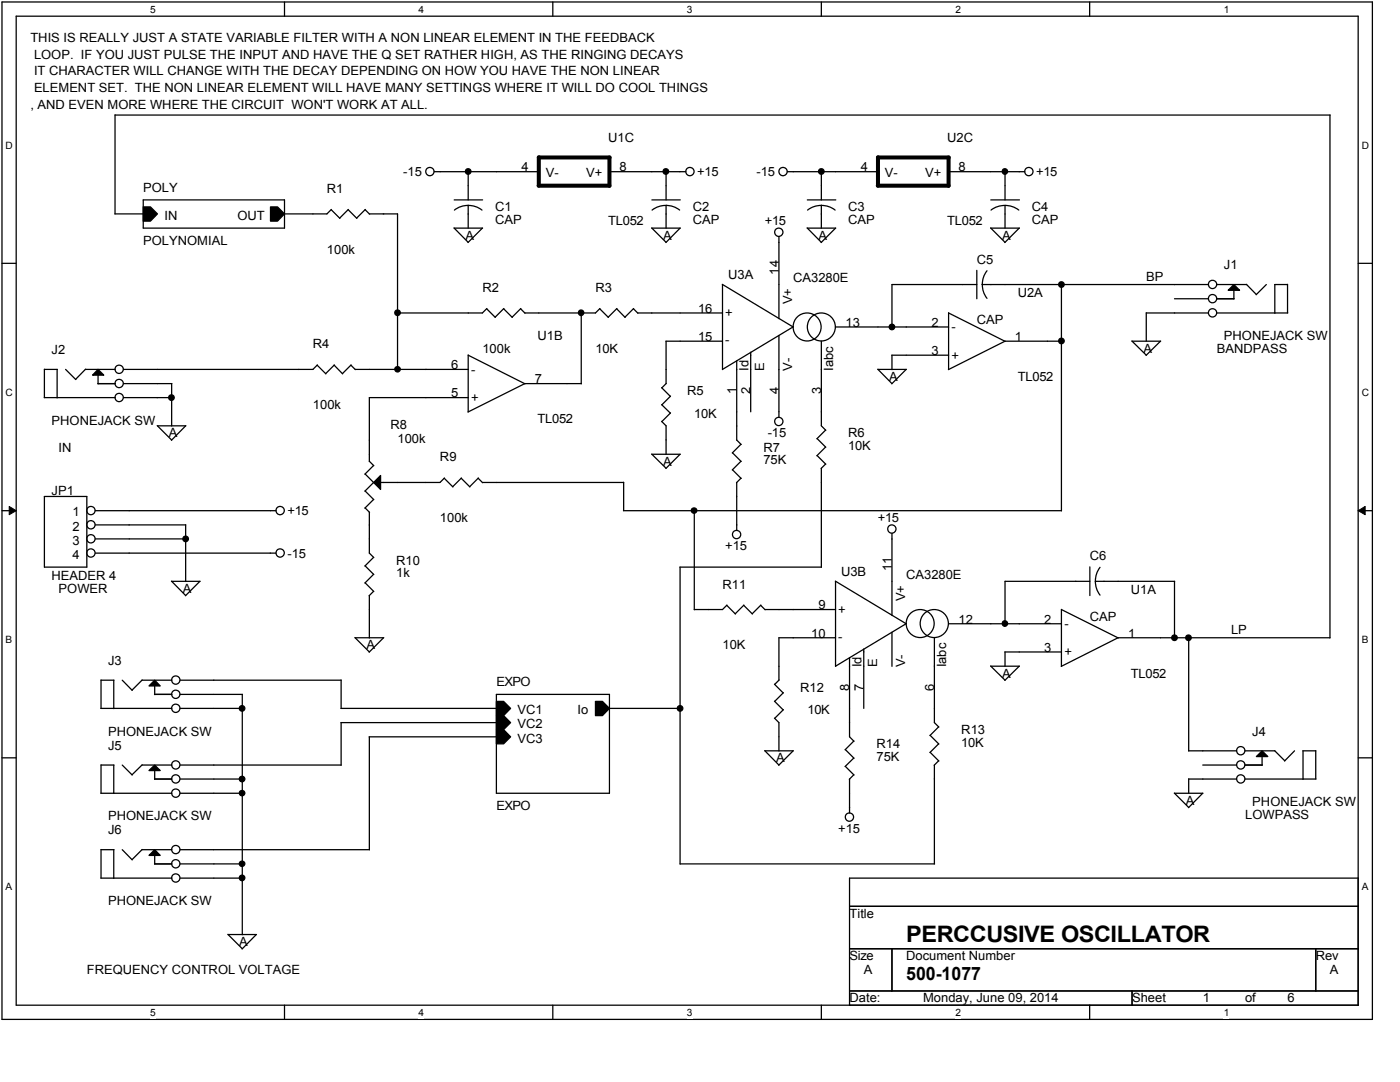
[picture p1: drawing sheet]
<svg xmlns="http://www.w3.org/2000/svg" width="279mm" height="216mm" viewBox="0 0 279 216" stroke-linecap="round" stroke-linejoin="round" font-family="sans-serif">
<path d="M.4 .4h273.5v203h-273.5zM3.2 3.2h267.9v197.4h-267.9z" fill="none" stroke="#000" stroke-width=".25"/>
<g fill="#fff">
<path d="M30 .7h1.1v2.3h-1.1z"/>
<path d="M30 200.9h1.1v2.3h-1.1z"/>
</g>
<path d="M56.8 .4v2.8M56.8 200.6v2.8" fill="none" stroke="#000" stroke-width=".25"/>
<g fill="#fff">
<path d="M83.5 .7h1.1v2.3h-1.1z"/>
<path d="M83.5 200.9h1.1v2.3h-1.1z"/>
</g>
<path d="M110.3 .4v2.8M110.3 200.6v2.8" fill="none" stroke="#000" stroke-width=".25"/>
<g fill="#fff">
<path d="M137.1 .7h1.1v2.3h-1.1z"/>
<path d="M137.1 200.9h1.1v2.3h-1.1z"/>
</g>
<path d="M163.9 .4v2.8M163.9 200.6v2.8" fill="none" stroke="#000" stroke-width=".25"/>
<g fill="#fff">
<path d="M190.7 .7h1.1v2.3h-1.1z"/>
<path d="M190.7 200.9h1.1v2.3h-1.1z"/>
</g>
<path d="M217.5 .4v2.8M217.5 200.6v2.8" fill="none" stroke="#000" stroke-width=".25"/>
<g fill="#fff">
<path d="M244.2 .7h1.1v2.3h-1.1z"/>
<path d="M244.2 200.9h1.1v2.3h-1.1z"/>
<path d="M1.1 27.9h1.5v2.2h-1.5z"/>
<path d="M271.8 27.9h1.4v2.2h-1.4z"/>
<path d="M1.1 77.2h1.5v2.2h-1.5z"/>
<path d="M271.8 77.2h1.4v2.2h-1.4z"/>
</g>
<path d="M.4 52.5h2.8M271.1 52.5h2.8" fill="none" stroke="#000" stroke-width=".25"/>
<g fill="#fff">
<path d="M1.1 126.5h1.3v2.3h-1.3z"/>
<path d="M271.8 126.5h1.3v2.3h-1.3z"/>
</g>
<path d="M.4 101.9h2.8M271.1 101.9h2.8" fill="none" stroke="#000" stroke-width=".25"/>
<path d="M1.8 101.1l1.4 .8-1.4 .8zM271.1 101.9l1.3-.8v1.6z" fill="#000"/>
<path d="M1.8 101.1l1.4 .8-1.4 .8zM271.1 101.9l1.3-.8v1.6z" fill="none" stroke="#000" stroke-width=".2"/>
<g fill="#fff">
<path d="M1.1 175.9h1.3v2.2h-1.3z"/>
<path d="M271.8 175.9h1.3v2.2h-1.3z"/>
</g>
<g fill="none" stroke="#000" stroke-width=".25">
<path d="M23 22.9v19.8M23 23h242.5M28.6 39.9h28.2v5.6h-28.2zM86.7 34.3h20.8M90.6 39.9h5.7M93.4 34.2v5.7M121.6 34.3h15.3M130.1 39.9h5.7M132.9 34.2v5.7M157.1 34.3h18.1M161.1 39.9h5.7M163.9 34.2v5.7"/>
<path d="M189.3 34.3h15.2M197.7 39.9h5.8M200.6 34.2v5.7M265.4 23v104.3h-42.3l-11.3 5.7M22.9 42.7h5.7M28.6 41.3h1.4l1.4 1.4-1.4 1.4h-1.4zM54 41.3h1.4l1.4 1.4-1.4 1.4h-1.4zM66.1 41.8l1.7 1.8M66.1 41.8l-.9 .9h-8.5M69.5 41.8l1.7 1.8M69.5 41.8l-1.7 1.7M72.9 41.8l.9 .9"/>
<path d="M72.9 41.8l-1.7 1.7M73.7 42.7h5.6v31.1M90.6 45.5l2.8 2.9M90.6 45.5h5.7l-2.9 2.9M93.4 41l1.5 .2 1.3 .7M93.4 41l-1.4 .2-1.3 .7M93.4 41v4.5M130.1 45.5l2.8 2.9M130.1 45.5h5.7M132.9 41l1.4 .2 1.3 .7M132.9 41l-1.5 .2-1.3 .7M132.9 41v4.5"/>
<path d="M135.7 45.5l-2.8 2.9M144.1 56.7l14.2 8.5M144.2 56.8v17M155.4 47.2v16.4M161.1 45.5l2.8 2.9M161.1 45.5h5.7M163.9 41l1.5 .2 1.3 .7M163.9 41l-1.4 .2-1.3 .7M163.9 41v4.5M166.8 45.5l-2.9 2.9M194.9 56.8h-16.9v8.5M194.9 53.9v5.7"/>
<path d="M196 56.8l.3 1.4 .7 1.3M196 56.8h45.2M197 54l-.7 1.3-.3 1.5M197.7 45.5l2.9 2.9M197.7 45.5h5.8M200.6 41l1.4 .2 1.3 .7M200.6 41l-1.5 .2-1.3 .7M200.6 41v4.5M203.4 45.5l-2.9 2.9M211.8 56.8v45.1M234.4 59.6h6.8M242.8 56.8h6"/>
<path d="M242.8 59.6h3.5M246.2 56.8l1.2 1.1h-2.3zM246.2 57.9v1.8M248.7 56.7l2 2.1M252.7 56.8l-2 2M254.4 56.8h2.6M254.4 56.8v5.7M257 56.7v5.8M8.8 79.3h14.2M8.9 79.3v-5.6h2.5v5.7M13.1 73.7l2 2M17 73.7h6"/>
<path d="M17.1 73.7l-2 2M19.5 76.5h3.5M19.6 73.7l1.1 1.2h-2.2zM19.6 74.9v1.7M24.7 79.3h9.6M24.7 76.5h9.6M34.3 76.5v8.5M63.3 72.9l1.7 1.7M63.3 72.8l-.8 .9h-37.8M65 74.6l1.7-1.8 1.7 1.8M70.9 73.7h22.5M70.9 73.8l-.8-1-1.8 1.8"/>
<path d="M93.4 70.8v11.4M93.4 70.9l11.4 5.7M93.4 79.3h-19.7v12.8M97.1 61.6l1.8 1.7M97.2 61.6l-.9 .9h-17M100.5 61.6l1.7 1.7M100.5 61.6l-1.7 1.7M103.9 61.6l.9 .9M103.9 61.6l-1.7 1.7M116 62.5v14.1M116 76.5h-11.3l-11.3 5.7M119.7 61.6l1.7 1.7"/>
<path d="M119.7 61.6l-.9 .9h-14.1M123.1 61.6l1.7 1.7M123.1 61.6l-1.7 1.7M126.4 61.6l.9 .9M126.5 61.6l-1.8 1.7M127.3 62.5h16.9M132 77.4l1.8 1.7M132.9 68.1h11.3M132.9 68.1v8.4M133 76.5l-.9 .9M133.8 79l-1.7 1.8M147 72v15.8l.9 .9"/>
<path d="M149.8 70.3v11.9M155.4 66.9v16.4M158.3 65.2l-14.1 8.5M163.9 68.1v16.9l.9 .9M166.8 65.2h22.5M175.2 73.7l2.8 2.8M175.2 73.7h5.7M178 70.9h11.3M178 70.9v2.9M180.8 73.7l-2.8 2.9M189.3 62.4v11.3M189.3 62.5l11.3 5.6"/>
<path d="M211.9 68.1h-11.3l-11.3 5.7M225.9 68l2.9 2.9M225.9 68.1h5.7M228.8 62.5h12.4M228.8 62.4v5.7M231.6 68.1l-2.9 2.8M242.8 62.5h14.2M8.9 99.1h8.4v14.1h-8.4zM31.4 84.9l2.9 2.9M31.4 85h5.7l-2.9 2.8M73.7 92l.9 .9M74.6 92.9l-1.8 1.7 1.8 1.7"/>
<path d="M74.6 96.3l-1.8 1.7 1.8 1.7M74.6 99.7l-1.8 1.7M76 94.9v2.8l-1.4-1.4zM88.7 95.4l1.7 1.8M88.7 95.4l-.9 .9h-11.8M92 95.4l1.8 1.8M92.1 95.4l-1.8 1.7M95.4 95.4l.9 .9h28.2M95.5 95.4l-1.8 1.7M124.5 96.2v5.7M130.1 90.6l2.8 2.8M130.1 90.6h5.7"/>
<path d="M132 84.1l.9 .9v5.6M132 80.7l1.8 1.7M133.8 82.4l-1.7 1.7M135.7 90.6l-2.8 2.9M146.2 90.3l1.7 1.8M146.2 93.7l1.7 1.8M147 96.3v9.5M147.9 88.7l-1.8 1.7M147.9 92l-1.8 1.8M147.9 95.4l-.9 .9M163.1 87.5l1.7 1.7M163.1 90.9l1.7 1.7"/>
<path d="M163.9 93.4v19.8M164.8 85.8l-1.8 1.8M164.8 89.2l-1.8 1.7M164.8 92.6l-.9 .9M19 101.9h36.1M19 110.4h36.1M19 104.7h18.1M19 107.5h18.1M34.2 116l2.9 2.8M34.3 116h5.6M37.1 104.7v11.3M39.9 116l-2.9 2.9"/>
<path d="M72.9 101.4l.9 .8M72.9 112.9l1.7 1.7M72.9 116.3l1.7 1.7M73.7 102.2v8.2l.9 .9M73.7 118.8v8.5M74.6 111.2l-1.8 1.8M74.6 114.6l-1.8 1.7M74.6 118l-.9 .9M124.4 101.9h87.4M135.7 113.2h28.2M135.7 113.2v59.2M138.6 101.9v19.8"/>
<path d="M166.7 116l14.1 8.5M166.8 116v17M178 106.4v16.4M217.5 116h-16.9v8.5M217.5 113.1v5.7M218.6 116l.2 1.4 .7 1.3M218.6 116h15.8M219.5 113.2l-.7 1.3-.2 1.5M234.4 116v11.3M20.2 135.7v5.7M20.2 135.7h2.5M22.7 135.7v5.7"/>
<path d="M24.4 135.7l2 2.1M28.3 135.7h6M28.4 135.7l-2.1 2M30.8 138.6h3.5M30.9 135.7l1.1 1.2h-2.3zM30.9 136.9v1.7M36 138.6h12.4M36 135.7h32.1M48.4 138.6v47.9M68.1 135.7v5.7M70.8 127.2l2.9 2.9M70.9 127.3h5.7"/>
<path d="M76.5 127.3l-2.8 2.8M99.1 140h1.4l1.4 1.4-1.4 1.4h-1.4zM99.1 138.6h22.5v19.7h-22.5zM118.8 140h1.4l1.4 1.4-1.4 1.4h-1.4zM145 120.8l1.8 1.7M145.1 120.7l-.9 .9h-5.6M148.4 120.8l1.8 1.7M148.5 120.7l-1.8 1.8M151.8 120.8l.9 .9M151.9 120.7l-1.8 1.8M152.7 121.6h14.1M154.6 139.9l1.7 1.7"/>
<path d="M154.6 136.5l1.7 1.8M155.5 135.7l-.9 .9M156.3 138.2l-1.7 1.8M166.8 127.3h-11.4v8.4M169.5 131.2v15.8l.9 .9M172.4 129.5v11.9M178 126.2v6.8M180.9 124.4l-14.1 8.5M186.5 127.3v16.9l.9 .9M189.3 124.5h22.5M197.7 132.9l2.9 2.8M197.7 132.9h5.8"/>
<path d="M200.5 130.1h11.3M200.6 130.1v2.9M203.4 132.9l-2.9 2.9M211.8 121.6v11.3M211.8 121.6l11.4 5.7M237.2 127.3v22.6M.4 151.2h2.8M20.1 158.3h14.2M20.1 141.4h14.2M20.2 152.7h2.5M20.2 152.6v5.7M22.7 152.7v5.6"/>
<path d="M24.4 152.7l2 1.9M28.3 152.7h6M28.4 152.6l-2.1 2M29.7 153.8l1.2-1.1 1.1 1.1zM30.8 155.4h3.5M30.9 153.8v1.7M36 158.3h12.4M36 152.7h32.1M36 155.4h12.4M36 141.4h12.4M68 141.4h31.1M68 144.2h31.1"/>
<path d="M68.1 144.2v8.5M99.1 142.8h1.4l1.4 1.4-1.4 1.4h-1.4zM99.1 145.6h1.4l1.4 1.4-1.4 1.4h-1.4zM99.1 147h-25.4v22.6M121.6 141.4h14.2M152.6 149.8l2.8 2.9M152.7 149.8h5.6l-2.9 2.9M154.6 143.3l.8 .9v5.7M156.3 141.6l-1.7 1.7M168.7 149.6l1.7 1.7M168.7 152.9l1.7 1.7M169.5 155.4v6.8"/>
<path d="M170.4 147.9l-1.7 1.7M170.4 151.3l-1.7 1.7M170.4 154.6l-.9 .9M185.6 146.7l1.8 1.8M185.6 150.1l1.8 1.8M186.5 152.7v19.7h-50.8M187.3 145l-1.7 1.8M187.3 148.4l-1.7 1.8M187.3 151.8l-.9 .9M234.4 158.2l2.8 2.9M234.4 158.3h5.7M237.2 149.8h9.6"/>
<path d="M237.2 155.4h9.6M237.2 155.4v2.9M240 158.3l-2.8 2.9M240 152.7h6.8M248.4 149.8h6M248.4 152.7h3.5M248.4 155.4h14.2M251.9 149.8l1.1 1.2h-2.3zM251.9 151v1.7M254.4 149.8l2 2M258.4 149.8l-2 2.1M260 149.8h2.6"/>
<path d="M260 149.8v5.7M262.6 149.8v5.6M271.1 151.2h2.8M20.1 175.2h14.2M20.2 169.5v5.7M20.2 169.5h2.5M22.7 169.5v5.8M24.4 169.5l2 2.1M28.3 169.5h6M28.4 169.5l-2.1 2M30.8 172.4h3.5M30.9 169.5l1.1 1.2h-2.3z"/>
<path d="M30.9 170.7v1.7M36 175.2h12.4M36 169.5h37.7M36 172.4h12.4M169.5 175.2h101.6v25.4h-101.6zM45.5 186.4l2.9 2.9M45.5 186.5h5.7M51.1 186.5l-2.8 2.9M169.5 180.8h101.6M169.5 189.3h101.6M169.5 197.7h101.6M178 189.3v8.4"/>
<path d="M225.9 197.7v2.9M262.6 189.3v8.4"/>
<circle cx="85.8" cy="34.2" r=".83"/>
<circle cx="93.4" cy="34.2" r=".56"/>
<circle cx="132.9" cy="34.2" r=".56"/>
<circle cx="137.7" cy="34.2" r=".83"/>
<circle cx="156.3" cy="34.2" r=".83"/>
<circle cx="163.9" cy="34.2" r=".56"/>
<circle cx="200.5" cy="34.2" r=".55"/>
<circle cx="205.3" cy="34.2" r=".83"/>
<circle cx="155.4" cy="46.3" r=".83"/>
<circle cx="211.8" cy="56.8" r=".56"/>
<circle cx="242" cy="56.8" r=".83"/>
<circle cx="242" cy="59.6" r=".83"/>
<circle cx="23.8" cy="76.5" r=".83"/>
<circle cx="23.8" cy="79.3" r=".83"/>
<circle cx="23.8" cy="73.7" r=".83"/>
<circle cx="34.2" cy="79.3" r=".56"/>
<circle cx="79.3" cy="62.4" r=".56"/>
<circle cx="79.3" cy="73.7" r=".55"/>
<circle cx="116" cy="62.4" r=".55"/>
<circle cx="161.1" cy="65.2" r="2.8"/>
<circle cx="163.9" cy="65.2" r="2.8"/>
<circle cx="178" cy="65.2" r=".56"/>
<circle cx="211.8" cy="68" r=".56"/>
<circle cx="242" cy="62.4" r=".83"/>
<circle cx="155.4" cy="84.1" r=".83"/>
<circle cx="18.1" cy="107.5" r=".83"/>
<circle cx="18.1" cy="101.9" r=".83"/>
<circle cx="18.1" cy="104.7" r=".83"/>
<circle cx="18.1" cy="110.3" r=".83"/>
<circle cx="37" cy="107.5" r=".56"/>
<circle cx="55.9" cy="101.9" r=".83"/>
<circle cx="55.9" cy="110.3" r=".83"/>
<circle cx="138.5" cy="101.9" r=".55"/>
<circle cx="147" cy="106.7" r=".83"/>
<circle cx="178" cy="105.6" r=".83"/>
<circle cx="35.1" cy="135.7" r=".83"/>
<circle cx="35.1" cy="138.5" r=".83"/>
<circle cx="183.6" cy="124.4" r="2.8"/>
<circle cx="186.5" cy="124.4" r="2.81"/>
<circle cx="200.5" cy="124.4" r=".55"/>
<circle cx="234.4" cy="127.3" r=".56"/>
<circle cx="237.2" cy="127.3" r=".56"/>
<circle cx="35.1" cy="152.6" r=".83"/>
<circle cx="35.1" cy="158.3" r=".83"/>
<circle cx="35.1" cy="141.3" r=".83"/>
<circle cx="35.1" cy="155.4" r=".83"/>
<circle cx="48.3" cy="141.3" r=".56"/>
<circle cx="48.3" cy="155.4" r=".56"/>
<circle cx="48.3" cy="158.3" r=".55"/>
<circle cx="135.7" cy="141.3" r=".56"/>
<circle cx="247.6" cy="152.6" r=".83"/>
<circle cx="247.6" cy="149.8" r=".83"/>
<circle cx="247.6" cy="155.4" r=".83"/>
<circle cx="35.1" cy="172.4" r=".83"/>
<circle cx="35.1" cy="175.2" r=".83"/>
<circle cx="35.1" cy="169.5" r=".83"/>
<circle cx="48.3" cy="175.2" r=".56"/>
<circle cx="48.3" cy="172.4" r=".55"/>
<circle cx="169.5" cy="163" r=".83"/>
</g>
<g fill="#000">
<path d="M246.2 56.8l1.2 1.1h-2.3zM19.6 73.7l1.1 1.2h-2.2zM76 94.9v2.8l-1.4-1.4zM30.9 135.7l1.1 1.2h-2.3zM29.7 153.8l1.2-1.1 1.1 1.1zM251.9 149.8l1.1 1.2h-2.3zM30.9 169.5l1.1 1.2h-2.3z"/>
<path d="M28.6 41.3h1.4l1.4 1.4-1.4 1.4h-1.4z" fill-rule="evenodd"/>
<path d="M54 41.3h1.4l1.4 1.4-1.4 1.4h-1.4z" fill-rule="evenodd"/>
<path d="M99.1 140h1.4l1.4 1.4-1.4 1.4h-1.4z" fill-rule="evenodd"/>
<path d="M99.1 142.8h1.4l1.4 1.4-1.4 1.4h-1.4z" fill-rule="evenodd"/>
<path d="M99.1 145.6h1.4l1.4 1.4-1.4 1.4h-1.4z" fill-rule="evenodd"/>
<path d="M118.8 140h1.4l1.4 1.4-1.4 1.4h-1.4z" fill-rule="evenodd"/>
<circle cx="93.4" cy="34.2" r=".56"/>
<circle cx="132.9" cy="34.2" r=".56"/>
<circle cx="163.9" cy="34.2" r=".56"/>
<circle cx="200.5" cy="34.2" r=".55"/>
<circle cx="211.8" cy="56.8" r=".56"/>
<circle cx="34.2" cy="79.3" r=".56"/>
<circle cx="79.3" cy="62.4" r=".56"/>
<circle cx="79.3" cy="73.7" r=".55"/>
<circle cx="116" cy="62.4" r=".55"/>
<circle cx="178" cy="65.2" r=".56"/>
<circle cx="211.8" cy="68" r=".56"/>
<circle cx="37" cy="107.5" r=".56"/>
<circle cx="138.5" cy="101.9" r=".55"/>
<circle cx="200.5" cy="124.4" r=".55"/>
<circle cx="234.4" cy="127.3" r=".56"/>
<circle cx="237.2" cy="127.3" r=".56"/>
<circle cx="48.3" cy="141.3" r=".56"/>
<circle cx="48.3" cy="155.4" r=".56"/>
<circle cx="48.3" cy="158.3" r=".55"/>
<circle cx="135.7" cy="141.3" r=".56"/>
<circle cx="48.3" cy="175.2" r=".56"/>
<circle cx="48.3" cy="172.4" r=".55"/>
</g>
<path d="M107.5 31.4h14.2M107.5 31.4v5.7M121.6 31.4v5.7h-14.1M175.2 31.4h14.2M175.2 31.4v5.7M189.3 31.4v5.7h-14.1" fill="none" stroke="#000" stroke-width=".8"/>
<text font-size="4.5" x="180.8" y="187.9">PERCCUSIVE OSCILLATOR</text>
<text font-size="3.7" x="180.8" y="195.5">500-1077</text>
<g font-size="2.5">
<text x="6.1" y="8.4">THIS IS REALLY JUST A STATE VARIABLE FILTER WITH A NON LINEAR ELEMENT IN THE FEEDBACK</text>
<text x="6.8" y="11.7">LOOP. IF YOU JUST PULSE THE INPUT AND HAVE THE Q SET RATHER HIGH, AS THE RINGING DECAYS</text>
<text x="6.8" y="15">IT CHARACTER WILL CHANGE WITH THE DECAY DEPENDING ON HOW YOU HAVE THE NON LINEAR</text>
<text x="6.1" y="21.7">, AND EVEN MORE WHERE THE CIRCUIT WON'T WORK AT ALL.</text>
<text x="6.8" y="18.4">ELEMENT SET. THE NON LINEAR ELEMENT WILL HAVE MANY SETTINGS WHERE IT WILL DO COOL THINGS</text>
<text x="121.4" y="28.3">U1C</text>
<text x="189" y="28.3">U2C</text>
<text x="80.5" y="35.1">-15</text>
<text x="104.1" y="34.2">4</text>
<text x="108.9" y="35.4">V-</text>
<text x="117" y="35.4">V+</text>
<text x="123.6" y="34.2">8</text>
<text x="139.1" y="35.1">+15</text>
<text x="151" y="35.1">-15</text>
<text x="171.8" y="34.2">4</text>
<text x="176.6" y="35.4">V-</text>
<text x="184.7" y="35.4">V+</text>
<text x="191.3" y="34.2">8</text>
<text x="206.8" y="35.1">+15</text>
<text x="28.6" y="38.2">POLY</text>
<text x="65.2" y="38.5">R1</text>
<text x="32.8" y="43.9">IN</text>
<text x="47.4" y="43.9">OUT</text>
<text x="92.9" y="47.8">A</text>
<text x="98.8" y="42.2">C1</text>
<text x="98.8" y="44.7">CAP</text>
<text x="121.4" y="45">TL052</text>
<text x="132.3" y="47.8">A</text>
<text x="138.3" y="42.2">C2</text>
<text x="138.3" y="44.7">CAP</text>
<text x="152.7" y="45">+15</text>
<text x="163.4" y="47.8">A</text>
<text x="169.3" y="42.2">C3</text>
<text x="169.3" y="44.7">CAP</text>
<text x="189" y="45">TL052</text>
<text x="200" y="47.8">A</text>
<text x="205.9" y="42.2">C4</text>
<text x="205.9" y="44.7">CAP</text>
<text x="28.6" y="48.9">POLYNOMIAL</text>
<text x="65.2" y="50.6">100k</text>
<text x="194.9" y="52.6">C5</text>
<text x="244.3" y="53.7">J1</text>
<text x="96.3" y="58.2">R2</text>
<text x="118.8" y="58.2">R3</text>
<text x="145.3" y="55.7">U3A</text>
<text x="155.4" y="54.8" transform="rotate(-90 155.4 54.8)">14</text>
<text x="158.3" y="56.3">CA3280E</text>
<text x="203.1" y="59.4">U2A</text>
<text x="228.8" y="56">BP</text>
<text x="139.3" y="62.4">16</text>
<text x="144.7" y="63.3">+</text>
<text x="158.1" y="60.8" transform="rotate(-90 158.1 60.8)">V+</text>
<text x="168.7" y="65.2">13</text>
<text x="185.9" y="65.2">2</text>
<text x="194.9" y="64.7">CAP</text>
<text x="10.3" y="70.6">J2</text>
<text x="62.5" y="69.5">R4</text>
<text x="96.3" y="70.4">100k</text>
<text x="107.3" y="67.8">U1B</text>
<text x="118.8" y="70.4">10K</text>
<text x="139.3" y="68">15</text>
<text x="144.7" y="68.7">-</text>
<text x="185.9" y="70.8">3</text>
<text x="189.9" y="71.8">+</text>
<text x="189.9" y="66.1">-</text>
<text x="202.6" y="68">1</text>
<text x="228.2" y="70.4">A</text>
<text x="242.9" y="70.4">BANDPASS</text>
<text x="244.3" y="67.8">PHONEJACK SW</text>
<text x="90" y="73.7">6</text>
<text x="94" y="74.6">-</text>
<text x="106.7" y="76.5">7</text>
<text x="149.4" y="74" transform="rotate(-90 149.4 74)">Id</text>
<text x="152.5" y="74" transform="rotate(-90 152.5 74)">E</text>
<text x="158.1" y="74" transform="rotate(-90 158.1 74)">V-</text>
<text x="166.3" y="74" transform="rotate(-90 166.3 74)">Iabc</text>
<text x="177.5" y="76">A</text>
<text x="203.1" y="76">TL052</text>
<text x="62.5" y="81.6">100k</text>
<text x="90" y="79.3">5</text>
<text x="94" y="80.2">+</text>
<text x="137.2" y="78.8">R5</text>
<text x="138.6" y="83.3">10K</text>
<text x="147" y="78.7" transform="rotate(-90 147 78.7)">1</text>
<text x="149.8" y="78.7" transform="rotate(-90 149.8 78.7)">2</text>
<text x="155.4" y="78.7" transform="rotate(-90 155.4 78.7)">4</text>
<text x="163.9" y="78.7" transform="rotate(-90 163.9 78.7)">3</text>
<text x="10.3" y="84.7">PHONEJACK SW</text>
<text x="33.7" y="87.3">A</text>
<text x="77.9" y="85.6">R8</text>
<text x="79.3" y="88.4">100k</text>
<text x="107.3" y="84.5">TL052</text>
<text x="153.2" y="87.3">-15</text>
<text x="169.3" y="87.3">R6</text>
<text x="169.3" y="89.8">10K</text>
<text x="11.7" y="90.1">IN</text>
<text x="87.8" y="92.1">R9</text>
<text x="132.3" y="92.9">A</text>
<text x="152.4" y="90.1">R7</text>
<text x="152.4" y="92.6">75K</text>
<text x="10.3" y="98.8">JP1</text>
<text x="14.5" y="103">1</text>
<text x="14.5" y="105.9">2</text>
<text x="57.4" y="102.8">+15</text>
<text x="87.8" y="104.2">100k</text>
<text x="175.2" y="104.2">+15</text>
<text x="14.5" y="108.7">3</text>
<text x="14.5" y="111.5">4</text>
<text x="57.4" y="111.3">-15</text>
<text x="79.1" y="112.7">R10</text>
<text x="144.7" y="109.8">+15</text>
<text x="217.5" y="111.8">C6</text>
<text x="10.3" y="115.7">HEADER 4</text>
<text x="11.7" y="118.3">POWER</text>
<text x="36.5" y="118.3">A</text>
<text x="79.1" y="115.2">1k</text>
<text x="144.2" y="117.4">R11</text>
<text x="167.9" y="114.9">U3B</text>
<text x="178" y="114" transform="rotate(-90 178 114)">11</text>
<text x="180.7" y="119.9" transform="rotate(-90 180.7 119.9)">V+</text>
<text x="180.8" y="115.4">CA3280E</text>
<text x="225.7" y="118.6">U1A</text>
<text x="163.3" y="121.6">9</text>
<text x="167.3" y="122.5">+</text>
<text x="191.3" y="124.4">12</text>
<text x="208.4" y="124.4">2</text>
<text x="212.4" y="125.4">-</text>
<text x="217.5" y="123.9">CAP</text>
<text x="73.2" y="129.5">A</text>
<text x="144.2" y="129.5">10K</text>
<text x="161.9" y="127.2">10</text>
<text x="167.3" y="127.9">-</text>
<text x="208.4" y="130.1">3</text>
<text x="212.4" y="131">+</text>
<text x="225.1" y="127.2">1</text>
<text x="245.7" y="126.5">LP</text>
<text x="21.6" y="132.7">J3</text>
<text x="99.1" y="136.9">EXPO</text>
<text x="169.5" y="137.9" transform="rotate(-90 169.5 137.9)">8</text>
<text x="171.9" y="133.2" transform="rotate(-90 171.9 133.2)">Id</text>
<text x="172.3" y="137.9" transform="rotate(-90 172.3 137.9)">7</text>
<text x="175" y="133.2" transform="rotate(-90 175 133.2)">E</text>
<text x="180.7" y="133.2" transform="rotate(-90 180.7 133.2)">V-</text>
<text x="186.4" y="137.9" transform="rotate(-90 186.4 137.9)">6</text>
<text x="188.8" y="133.2" transform="rotate(-90 188.8 133.2)">Iabc</text>
<text x="200" y="135.2">A</text>
<text x="225.7" y="135.2">TL052</text>
<text x="103.3" y="142.5">VC1</text>
<text x="115.2" y="142.5">Io</text>
<text x="159.7" y="138">R12</text>
<text x="161.1" y="142.5">10K</text>
<text x="21.6" y="149.6">J5</text>
<text x="21.6" y="146.8">PHONEJACK SW</text>
<text x="103.3" y="145.3">VC2</text>
<text x="103.3" y="148.2">VC3</text>
<text x="174.9" y="149.3">R14</text>
<text x="191.9" y="146.5">R13</text>
<text x="191.9" y="149">10K</text>
<text x="249.9" y="146.8">J4</text>
<text x="154.9" y="152.1">A</text>
<text x="174.9" y="151.9">75K</text>
<text x="99.1" y="161.7">EXPO</text>
<text x="236.6" y="160.6">A</text>
<text x="249.9" y="160.9">PHONEJACK SW</text>
<text x="21.6" y="163.7">PHONEJACK SW</text>
<text x="21.6" y="166.5">J6</text>
<text x="167.3" y="166.2">+15</text>
<text x="248.5" y="163.4">LOWPASS</text>
<text x="21.6" y="180.6">PHONEJACK SW</text>
<text x="169.5" y="183.1">Title</text>
<text x="47.8" y="188.8">A</text>
<text x="169.5" y="191.6">Size</text>
<text x="180.8" y="191.6">Document Number</text>
<text x="262.6" y="191.6">Rev</text>
<text x="17.3" y="194.4">FREQUENCY CONTROL VOLTAGE</text>
<text x="172.4" y="194.4">A</text>
<text x="265.4" y="194.4">A</text>
<text x="169.5" y="200">Date:</text>
<text x="184.2" y="200">Monday, June 09, 2014</text>
<text x="225.9" y="200">Sheet</text>
<text x="240" y="200">1</text>
<text x="248.5" y="200">of</text>
<text x="257" y="200">6</text>
</g>
<g font-size="2">
<text x="30" y="2.6">5</text>
<text x="83.5" y="2.6">4</text>
<text x="137.1" y="2.6">3</text>
<text x="190.7" y="2.6">2</text>
<text x="244.2" y="2.6">1</text>
<text x="1.1" y="29.7">D</text>
<text x="271.8" y="29.7">D</text>
<text x="1.1" y="79">C</text>
<text x="271.8" y="79">C</text>
<text x="1.1" y="128.4">B</text>
<text x="271.8" y="128.4">B</text>
<text x="1.1" y="177.7">A</text>
<text x="271.8" y="177.7">A</text>
<text x="30" y="202.7">5</text>
<text x="83.5" y="202.7">4</text>
<text x="137.1" y="202.7">3</text>
<text x="190.7" y="202.7">2</text>
<text x="244.2" y="202.7">1</text>
</g>
</svg>
